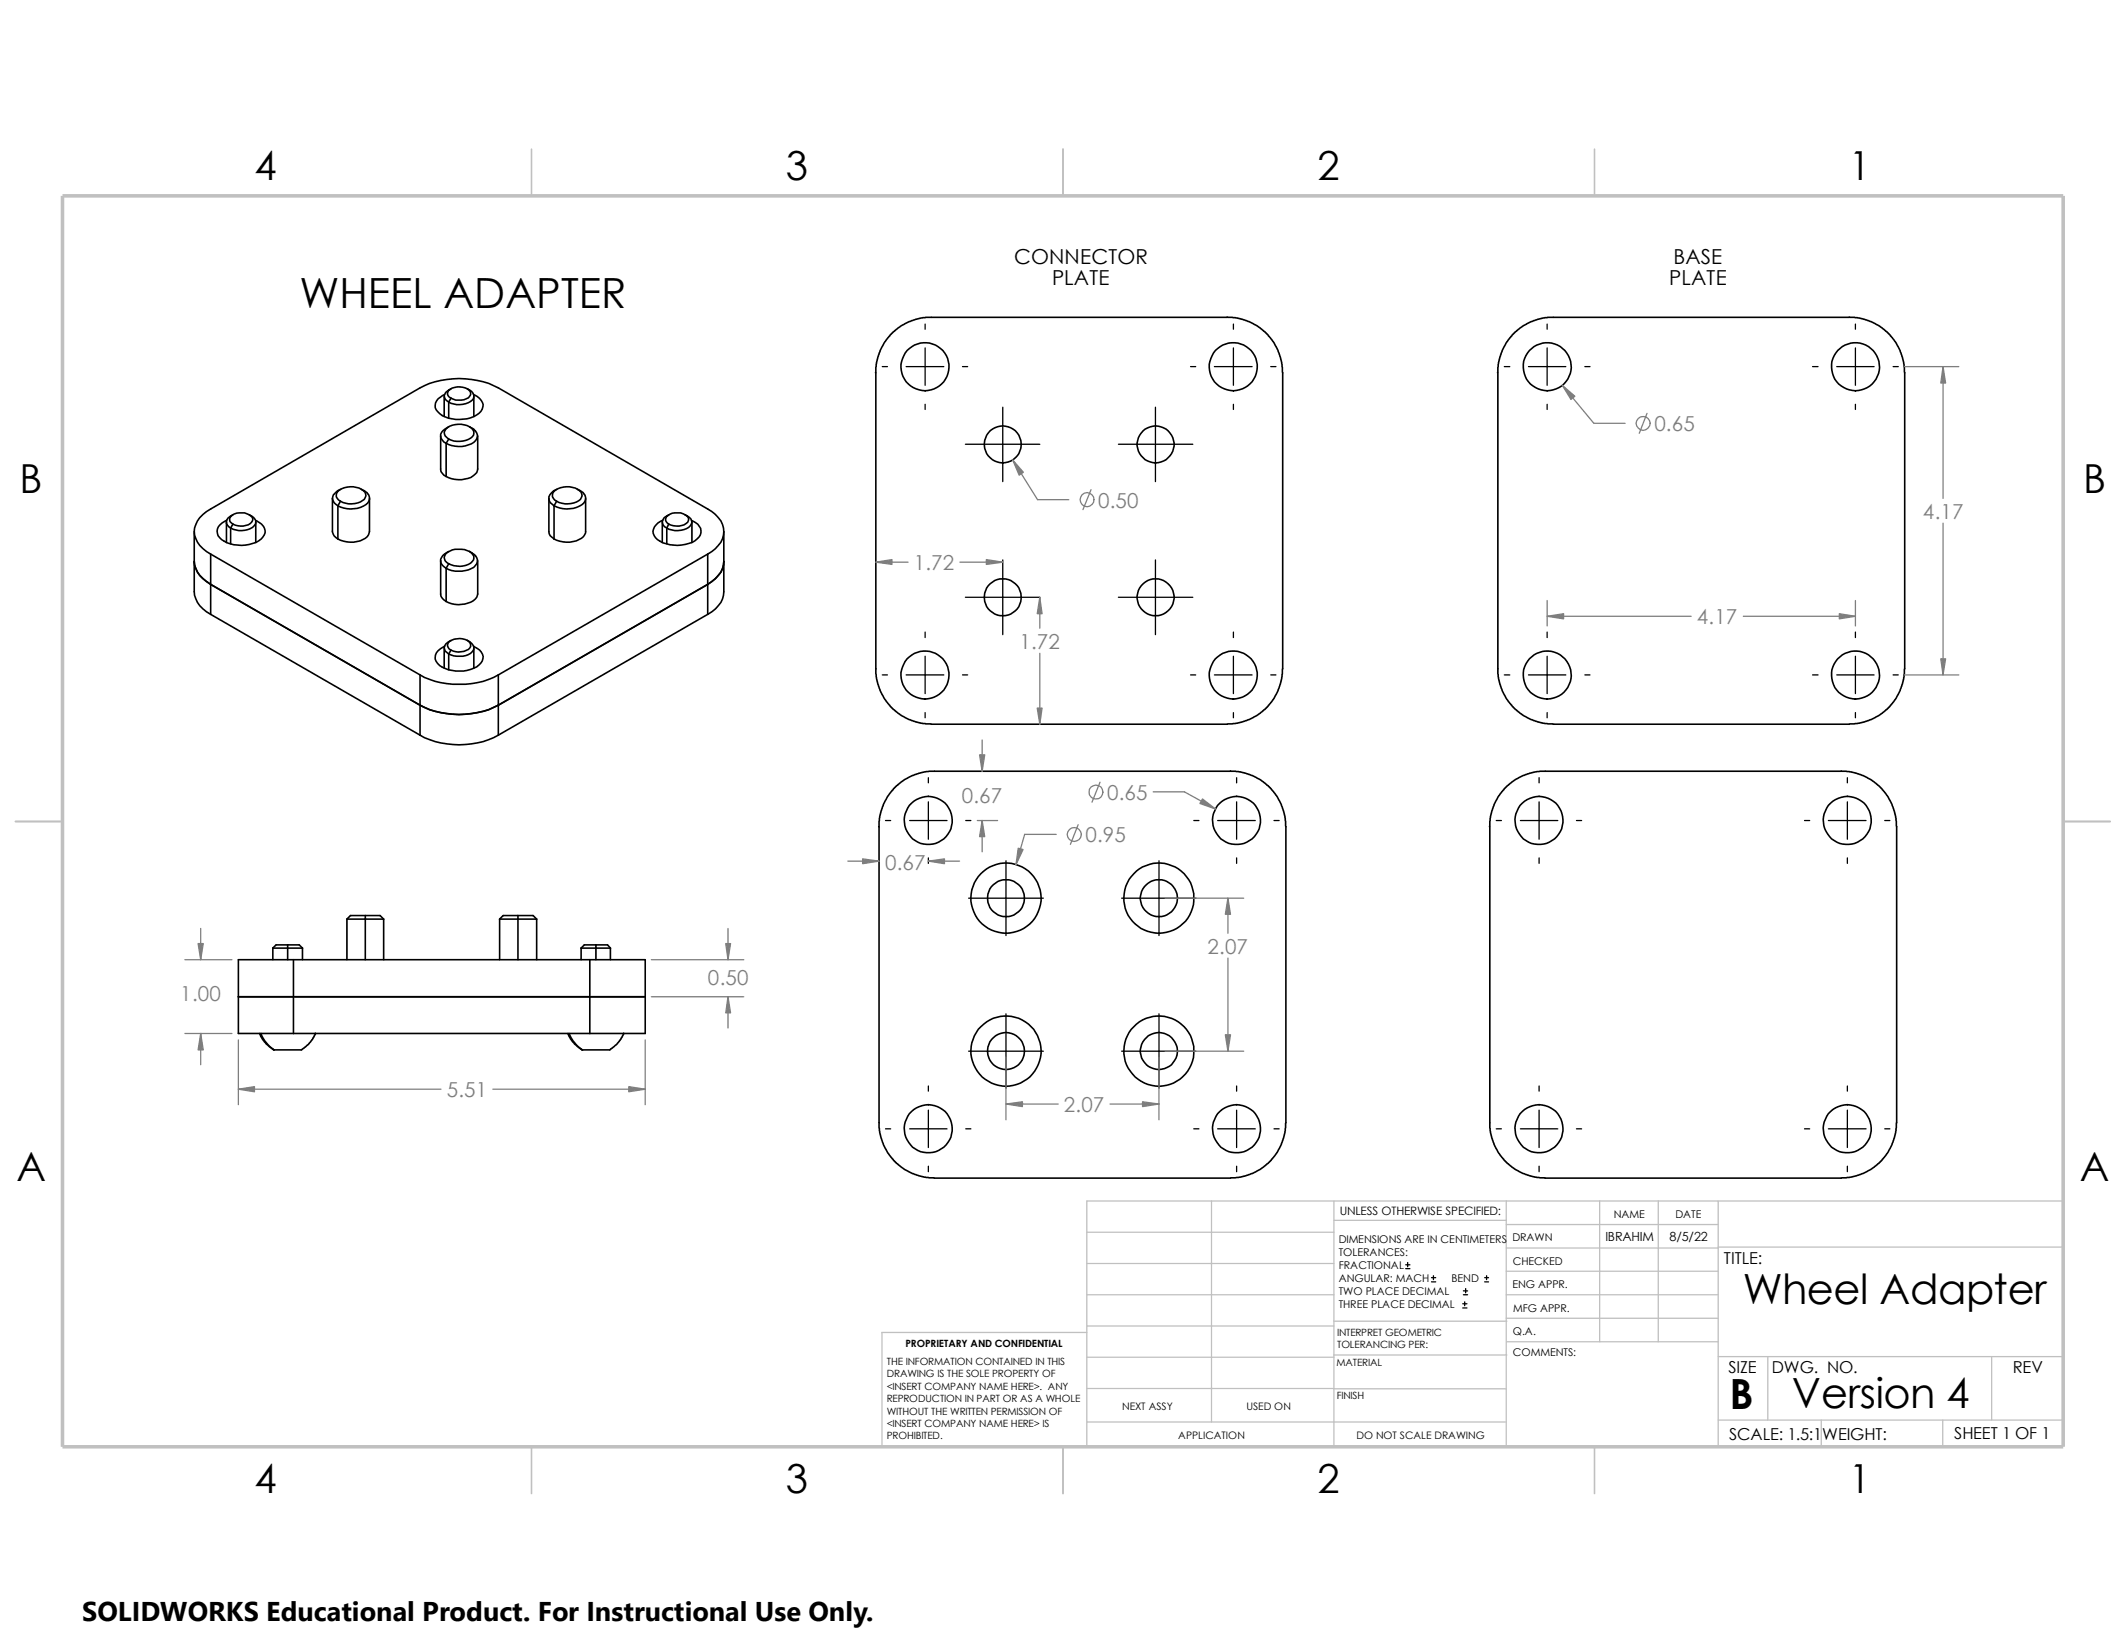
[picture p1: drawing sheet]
<svg xmlns="http://www.w3.org/2000/svg" width="279mm" height="216mm" viewBox="0 0 279 216" stroke-linecap="round" stroke-linejoin="round" font-family="sans-serif">
<g fill="none" stroke="#c0c0c0" stroke-width=".17">
<path d="M159.2 157.8v29.1M175.3 157.8v32.3M198 157.8v32.3M210.2 157.8v18.5M217.9 157.8v18.5M225.8 157.8v32.3M271.1 157.8h-128.3v32.3M142.8 178.4h32.5M142.8 174.2h32.5M142.8 170.1h32.5M142.8 166h32.5M142.8 161.9h32.5"/>
<path d="M142.8 175.1h-26.9v15M175.3 178.1h22.7M175.3 160.4h22.7M175.3 173.6h22.7M198 167h27.8M198 164h27.8M198 160.9h27.8M198 170.1h27.8M198 173.2h27.8M198 176.3h27.8M225.8 178.3h45.3M225.8 163.9h45.3"/>
<path d="M232.3 178.3v8.3M261.7 178.3v8.3M142.8 186.9h55.2M142.8 182.5h32.5M175.3 182.5h22.7M225.8 186.6h45.3M239.4 186.6v3.5M255.3 186.6v3.5"/>
</g>
<path d="M69.8 19.6v6.1M139.7 19.6v6.1M209.5 19.6v6.1M2 107.9h6.2M271.1 107.9h6.2M69.8 190.1v6.2M139.7 190.1v6.2M209.5 190.1v6.2" fill="none" stroke="#c0c0c0" stroke-width=".21"/>
<path d="M8.2 25.7h262.9v164.4h-262.9z" fill="none" stroke="#c0c0c0" stroke-width=".47"/>
<g fill="none" stroke="#000" stroke-width=".21">
<path d="M57.9 57.3v4.3a.95 .95 0 0 0 .7 1M58.4 52.1v2.6M58.6 58.3v4.3M59 56.1l-.4 .2a1.01 1.01 0 0 0-.7 1 1.01 1.01 0 0 0 .7 1M59 52.8v2.1M59 57.7l-.4 .6M59.3 51.1l-.3 .2a.81 .81 0 0 0-.6 .7 .81 .81 0 0 0 .6 .8M59.3 52.3l-.3 .5M61.4 51.1a.68 .68 0 0 1 .4 .7 .68 .68 0 0 1-.5 .6l-.7 .2a1.86 1.86 0 0 1-1.3-.3M61.4 51.1a2.21 2.21 0 0 0-2.5 .3 .62 .62 0 0 0 .4 .9M61.4 51.1a.95 .95 0 0 1 .7 1.5 2.83 2.83 0 0 1-3.1 .2M61.7 56.1a.86 .86 0 0 1 .6 .9 .86 .86 0 0 1-.7 .7l-.8 .3a2.94 2.94 0 0 1-1.8-.3"/>
<path d="M61.7 56.1l.5 .3a1.08 1.08 0 0 1 .5 1.1 1.08 1.08 0 0 1-.8 .8 3.8 3.8 0 0 1-3.3 0M61.7 56.1a2.82 2.82 0 0 0-3.1 .3 .83 .83 0 0 0 .4 1.3M62.2 51.9a1.97 1.97 0 0 1 1.3 1.3 1.71 1.71 0 0 1-1.2 1.5 4.7 4.7 0 0 1-4.5-.3 1.24 1.24 0 0 1 .1-2.2l.5-.3M62.3 52.1v2.6M62.8 57.3v4.3a1.73 1.73 0 0 1-1.7 1.3 3.6 3.6 0 0 1-2.5-.3M161.3 41.7h-40l-1.5 .4-.9 .4-.9 .6-1 .9-.8 1-.5 1.1-.5 1.5-.1 1.4M161.3 41.7l1.3 .1 1.5 .4 1.2 .7 1.3 1.1 .8 1 .6 1.1 .4 1.5 .2 1.4v38.9l-.1 1-.4 1.5-.4 .9-.6 .9-.7 .9-1.2 .9-1.1 .6-1.8 .5-1 .1h-38.9l-1.4-.2-1.5-.4-1.1-.6-1-.8-1.1-1.3-.6-1.2-.3-.8-.3-1.3v-39.6M243 41.7l1.3 .1 1.6 .4 1.2 .7 1.3 1.1 .8 1 .5 1.1 .5 1.5 .1 1.4v38.9l-.1 1-.3 1.5-.5 .9-.5 .9-.8 .9-1.2 .9-1 .6-1.8 .5-1.1 .1h-38.9l-1.3-.2-1.5-.4-1.1-.6-1.1-.8-1.1-1.3-.6-1.2-.3-.8-.3-1.3v-39.6M243 41.7h-40l-1.4 .4-.9 .4-.9 .6-1 .9-.8 1-.6 1.1-.5 1.5-.1 1.4M25.5 73.8a3.7 3.7 0 0 0 2.2 3l27.5 15.9a11.4 11.4 0 0 0 10.3 0l27.5-15.9a3.9 3.9 0 0 0 2.1-3M25.5 69.8v8a3.6 3.6 0 0 0 2.2 2.9M27.7 72.8a3.4 3.4 0 0 1-2.1-3.4 3.9 3.9 0 0 1 2.1-2.5l27.5-15.9a11.4 11.4 0 0 1 10.3 0l27.5 15.9a3.7 3.7 0 0 1 2.1 3 3.4 3.4 0 0 1-2.1 2.9"/>
<path d="M27.7 72.8l27.5 15.9M27.7 72.8v7.9M29.8 68.6v2.7M29.8 68.4l-.3 .1a1.37 1.37 0 0 0-1 1.3 1.37 1.37 0 0 0 1 1.3 4.6 4.6 0 0 0 4.8-.3 1.25 1.25 0 0 0-.2-2.1l-.5-.3M30.3 69.4v2.1M30.6 67.6l-.3 .2a.83 .83 0 0 0-.5 .8 .83 .83 0 0 0 .5 .8M30.6 68.9l-.3 .5M32.8 67.6a.93 .93 0 0 1 .6 1.5 2.72 2.72 0 0 1-3.1 .3M32.8 67.6a.61 .61 0 0 1 .4 .6 .61 .61 0 0 1-.3 .6l-.3 .2a2.53 2.53 0 0 1-2-.1M32.8 67.6a2.13 2.13 0 0 0-2.5 .3 .63 .63 0 0 0 .3 1M33.6 68.6v2.7M43.7 65.5v4.4a1.27 1.27 0 0 0 .7 .9"/>
<path d="M44.4 66.5v4.3M44.7 64.3l-.4 .3a1.02 1.02 0 0 0-.6 1 1.02 1.02 0 0 0 .7 .9M44.7 65.9l-.3 .6M47.5 64.3a2.62 2.62 0 0 0-3.3 .5 .79 .79 0 0 0 .5 1.1M47.5 64.3a.8 .8 0 0 1 .6 .7 .8 .8 0 0 1-.5 .8 2.9 2.9 0 0 1-2.9 .1M47.5 64.3l.5 .3a1.06 1.06 0 0 1 .5 1 1.06 1.06 0 0 1-.7 .9 3.7 3.7 0 0 1-3.4 0M48.6 65.5v4.4a1.25 1.25 0 0 1-.9 1 3.7 3.7 0 0 1-3.3-.1M57.9 73.7v4.4a1.01 1.01 0 0 0 .7 .9M58.6 74.7v4.3M59 72.5l-.4 .2a1.04 1.04 0 0 0-.7 1 1.04 1.04 0 0 0 .7 1M59 74.1l-.4 .6M61.7 72.5a.89 .89 0 0 1 .6 .9 .89 .89 0 0 1-.7 .8 2.96 2.96 0 0 1-2.6-.1"/>
<path d="M61.7 72.5l.5 .3a1.03 1.03 0 0 1 .5 1.1 1.03 1.03 0 0 1-.8 .8 4 4 0 0 1-3.3 0M61.7 72.5a3 3 0 0 0-3.1 .3 .83 .83 0 0 0 .4 1.3M62.8 73.7v4.4a1.52 1.52 0 0 1-1.3 1.1l-.4 .2a3.6 3.6 0 0 1-2.5-.4M72.1 65.5v4.3a1.03 1.03 0 0 0 .7 1M72.8 66.5v4.3M73.2 64.3a1.2 1.2 0 0 0-.9 1.7l.5 .5M73.2 65.9l-.4 .6M75.9 64.3l.5 .3a1.06 1.06 0 0 1 .5 1 1.06 1.06 0 0 1-.7 .9 3.7 3.7 0 0 1-3.4 0M75.9 64.3a.85 .85 0 0 1 .6 .9 .85 .85 0 0 1-.7 .8l-.4 .1a2.91 2.91 0 0 1-2.2-.2M75.9 64.3a2.62 2.62 0 0 0-3.3 .5 .79 .79 0 0 0 .6 1.1M77 65.5v4.4a1.25 1.25 0 0 1-.9 1 3.7 3.7 0 0 1-3.3-.1M87 68.6v2.7"/>
<path d="M87.1 68.4a1.78 1.78 0 0 0-1.2 1.7 2.83 2.83 0 0 0 2.6 1.5 4 4 0 0 0 3.4-1 1.26 1.26 0 0 0-.5-1.9l-.5-.3M87.6 69.4v2.1M87.9 67.6l-.3 .2a.81 .81 0 0 0-.6 .8 .81 .81 0 0 0 .6 .8M87.9 68.9l-.3 .5M90 67.6a2.13 2.13 0 0 0-2.4 .3 .63 .63 0 0 0 .3 1M90 67.6a1.28 1.28 0 0 1 .9 1.1 1.51 1.51 0 0 1-1.4 1 2.66 2.66 0 0 1-1.9-.3M90 67.6a.61 .61 0 0 1 .5 .6 .61 .61 0 0 1-.3 .6 2.25 2.25 0 0 1-2.3 .1M90.9 68.6v2.7M93 72.8l-27.5 15.9M93 72.8v7.9M95.1 69.8v8a3.4 3.4 0 0 1-2.1 2.9M27.7 80.7l27.5 15.9"/>
<path d="M55.2 88.7a11.4 11.4 0 0 0 10.3 0M55.2 96.6a11.1 11.1 0 0 0 10.3 0M55.2 88.7v7.9M58.4 85.1v2.7M59 85.9v2.1M59.3 84.2l-.3 .1a.84 .84 0 0 0-.6 .8 .84 .84 0 0 0 .6 .8M59.3 85.4l-.3 .5M61.4 84.2a.68 .68 0 0 1 .4 .7 .68 .68 0 0 1-.5 .6l-.3 .1a2.34 2.34 0 0 1-1.7-.2M61.4 84.2a2.43 2.43 0 0 0-2.5 .2 .65 .65 0 0 0 .4 1M61.4 84.2a1.09 1.09 0 0 1 .8 1.2 2.14 2.14 0 0 1-2.2 .8l-1-.3M62.2 84.9l.2 .1a1.46 1.46 0 0 1 1 1.9 3.6 3.6 0 0 1-3.5 1.3 2.9 2.9 0 0 1-2.7-1.6 1.51 1.51 0 0 1 1-1.6l.2-.1M62.3 85.1v2.7"/>
<path d="M65.5 88.7v7.9M93 80.7l-27.5 15.9M161.7 101.3l1.3 .1 1.5 .5 1.2 .6 1.3 1.1 .9 1.1 .5 1 .5 1.6 .1 1.3v38.9l-.1 1.1-.4 1.4-.4 1-.5 .8-.8 .9-1.2 1-1.1 .5-1.7 .5-1.1 .1h-38.9l-1.3-.1-1.6-.5-1-.5-1.1-.8-1.1-1.3-.6-1.2-.3-.9-.3-1.3v-39.6M161.7 101.3l-40 .1-1.4 .4-1 .4-.9 .5-1 .9-.8 1.1-.5 1-.5 1.6-.1 1.3M242 101.3l1.3 .1 1.5 .5 1.2 .6 1.3 1.1 .8 1.1 .6 1 .4 1.6 .2 1.3v38.9l-.1 1.1-.4 1.4-.4 1-.6 .8-.7 .9-1.2 1-1.1 .5-1.8 .5-1 .1h-38.9l-1.4-.1-1.5-.5-1.1-.5-1-.8-1.1-1.3-.7-1.2-.3-.9-.2-1.3v-39.6M242 101.3l-40 .1-1.5 .4-.9 .4-.9 .5-1 .9-.8 1.1-.6 1-.4 1.6-.2 1.3M31.3 131h53.5M34.1 135.8l.4 .7 .5 .7 .9 .7M34.3 135.8a4.7 4.7 0 0 0 1.7 2.2M35.9 124.6v1.5M35.9 124.6h3.9M35.9 138h.1"/>
<path d="M37.8 124.2h1.5l.5 .4M37.8 124.2v1.9M37.8 124.2h-1.5l-.4 .4M38.6 126.1v9.7M38.6 126.1h38.9M38.6 135.8h38.9M38.6 126.1h-7.3v9.7h7.3M39.8 124.6v1.5M41.4 135.8l-.1 .4-.4 .7-.5 .4-.7 .6a3.4 3.4 0 0 1-1.6 .1h-2.1M45.6 120.8h4.8M45.6 120.8v5.3M48 120.3h-1.9l-.5 .5"/>
<path d="M48 120.3v5.8M48 120.3h2l.4 .5M50.4 120.8v5.3M65.7 120.8h4.8M65.7 120.8v5.3M68.1 120.3h2l.4 .5M68.1 120.3h-2l-.4 .5M68.1 120.3v5.8M70.5 120.8v5.3M74.6 135.8l.4 .7 .5 .7 1 .7M74.8 135.8a4.7 4.7 0 0 0 1.7 2.2M76.4 124.6h3.8"/>
<path d="M76.4 124.6v1.5M76.5 138h.1M77.5 126.1v9.7M77.5 126.1h7.3v9.7h-7.3M78.3 124.2v1.9M78.3 124.2h-1.5l-.4 .4M78.3 124.2h1.5l.4 .4M80.2 124.6v1.5M82 135.8l-.2 .4-.4 .7-.5 .4-.7 .6a3.4 3.4 0 0 1-1.6 .1h-2.1"/>
<circle cx="121.6" cy="48.2" r="3.2"/>
<circle cx="131.8" cy="58.4" r="2.44"/>
<circle cx="151.9" cy="58.4" r="2.42"/>
<circle cx="162.1" cy="48.2" r="3.2"/>
<circle cx="203.3" cy="48.2" r="3.2"/>
<circle cx="243.8" cy="48.2" r="3.2"/>
<circle cx="131.8" cy="78.5" r="2.44"/>
<circle cx="151.9" cy="78.5" r="2.42"/>
<circle cx="121.6" cy="88.7" r="3.2"/>
<circle cx="162.1" cy="88.7" r="3.2"/>
<circle cx="203.3" cy="88.7" r="3.2"/>
<circle cx="243.8" cy="88.7" r="3.2"/>
<circle cx="122" cy="107.8" r="3.2"/>
<circle cx="132.2" cy="118" r="2.44"/>
<circle cx="132.2" cy="118" r="4.6"/>
<circle cx="152.3" cy="118" r="2.42"/>
<circle cx="152.3" cy="118" r="4.6"/>
<circle cx="162.5" cy="107.8" r="3.2"/>
<circle cx="202.3" cy="107.8" r="3.2"/>
<circle cx="242.8" cy="107.8" r="3.2"/>
<circle cx="132.2" cy="138.1" r="2.44"/>
<circle cx="132.2" cy="138.1" r="4.6"/>
<circle cx="152.3" cy="138.1" r="2.42"/>
<circle cx="152.3" cy="138.1" r="4.6"/>
<circle cx="122" cy="148.3" r="3.2"/>
<circle cx="162.5" cy="148.3" r="3.2"/>
<circle cx="202.3" cy="148.3" r="3.2"/>
<circle cx="242.8" cy="148.3" r="3.2"/>
</g>
<g fill="none" stroke="#000" stroke-width=".17">
<path d="M116 48.2h.6M119.1 48.2h4.9M121.6 42.6v.7M121.6 45.7v4.9M121.6 53.1v.7M126.5 48.2h.7M126.9 58.4h9.8M131.8 53.5v9.8M147 58.4h9.8M151.8 53.5v9.8M156.5 48.2h.6M159.6 48.2h4.9"/>
<path d="M162.1 42.6v.7M162.1 45.7v4.9M162.1 53.1v.7M167 48.2h.7M197.7 48.2h.7M200.9 48.2h4.9M203.3 42.6v.7M203.3 45.7v4.9M203.3 53.1v.7M208.3 48.2h.7M238.2 48.2h.7M241.4 48.2h4.9"/>
<path d="M243.8 42.6v.7M243.8 45.7v4.9M243.8 53.1v.7M248.8 48.2h.7M126.9 78.5h9.8M131.8 73.6v9.8M147 78.5h9.8M151.8 73.6v9.8M116 88.7h.6M119.1 88.7h4.9M121.6 83.1v.7M121.6 86.2v4.9"/>
<path d="M121.6 93.6v.7M126.5 88.7h.7M156.5 88.7h.6M159.6 88.7h4.9M162.1 83.1v.7M162.1 86.2v4.9M162.1 93.6v.7M167 88.7h.7M197.7 88.7h.7M200.9 88.7h4.9M203.3 83.1v.7M203.3 86.2v4.9"/>
<path d="M203.3 93.6v.7M208.3 88.7h.7M238.2 88.7h.7M241.4 88.7h4.9M243.8 83.1v.7M243.8 86.2v4.9M243.8 93.6v.7M248.8 88.7h.7M116.4 107.8h.7M119.5 107.8h5M122 102.2v.7M122 105.4v4.9"/>
<path d="M122 112.7v.8M126.9 107.8h.7M127.3 118h9.8M132.2 113.1v9.8M147.4 118h9.8M152.3 113.1v9.8M156.9 107.8h.7M160 107.8h5M162.5 102.2v.7M162.5 105.4v4.9M162.5 112.7v.8M167.4 107.8h.7"/>
<path d="M196.6 107.8h.7M199.8 107.8h4.9M202.3 102.2v.7M202.3 105.4v4.9M202.3 112.7v.8M207.2 107.8h.7M237.2 107.8h.6M240.3 107.8h4.9M242.8 102.2v.7M242.8 105.4v4.9M242.8 112.7v.8M247.7 107.8h.7"/>
<path d="M127.3 138.1h9.8M132.2 133.2v9.8M147.4 138.1h9.8M152.3 133.2v9.8M116.4 148.3h.7M119.5 148.3h5M122 142.7v.7M122 145.9v4.9M122 153.2v.8M126.9 148.3h.7M156.9 148.3h.7M160 148.3h5"/>
<path d="M162.5 142.7v.7M162.5 145.9v4.9M162.5 153.2v.8M167.4 148.3h.7M196.6 148.3h.7M199.8 148.3h4.9M202.3 142.7v.7M202.3 145.9v4.9M202.3 153.2v.8M207.2 148.3h.7M237.2 148.3h.6M240.3 148.3h4.9"/>
<path d="M242.8 142.7v.7M242.8 145.9v4.9M242.8 153.2v.8M247.7 148.3h.7M184.7 166.7h.6M184.7 166.2h.6M185 165.9v.6M188.1 168.4h.6M188.1 167.9h.6M188.4 167.6v.5M192.2 171.9h.6M192.2 171.3h.6"/>
<path d="M192.3 170.1h.6M192.3 169.6h.6M192.5 171.1v.5M192.6 169.3v.6M195.1 168.4h.5M195.1 167.9h.5M195.4 167.6v.5"/>
</g>
<g fill="none" stroke="#808080" stroke-width=".17">
<path d="M205.3 50.6l4.2 5h4.1M216.5 54.3l-1.1 2.6M250.3 48.2h7.1M255.4 48.2v17.3M115.1 73.9h4.2M126.2 73.9h5.6M133.1 60.5l3.3 5.2h4.1M136.7 78.5v4M143.4 64.3l-1.1 2.7M203.3 78.9v3.4M243.8 78.9v3.4M255.4 68.7v20"/>
<path d="M129.1 97.2v4.1M136.7 85.9v9.3M203.3 81h18.9M229.1 81h14.7M250.3 88.7h7.1M111.4 113.2h4.1M122 113.2h4.1M128.4 107.8h2.7M129.1 107.8v4.1M138.8 109.6h-4.1l-1.2 4M141.7 108.4l-1 2.6M144.6 102.8l-1.1 2.6"/>
<path d="M151.6 104.1h4.1l4 2.2M153.1 118h10.3M161.4 118v4.6M24.3 126.1h6.2M24.3 135.8h6.2M26.4 122v4.1M26.4 135.8v4.1M31.3 136.7v8.5M84.8 136.7v8.5M85.6 126.1h12.1M85.6 131h12.1M95.7 122v4.1"/>
<path d="M95.7 131v4.1M132.2 138.9v8.3M152.3 138.9v8.3M153.1 138.1h10.3M161.4 125.9v12.2M31.3 143.1h26.7M64.8 143.1h20M132.2 145.1h6.9M145.9 145.1h6.4"/>
<circle cx="216" cy="55.6" r=".91"/>
<circle cx="142.9" cy="65.7" r=".91"/>
<circle cx="141.2" cy="109.7" r=".92"/>
<circle cx="144" cy="104.1" r=".91"/>
</g>
<g fill="#808080" stroke="#808080" stroke-width=".17">
<path d="M115.1 73.9l2.1-.4v.7z"/>
<path d="M136.7 78.5l.2 2.1h-.6z"/>
<path d="M136.3 93h.6l-.2 2.2z"/>
<path d="M129.6 73.5l2.2 .4-2.2 .3z"/>
<path d="M133.1 60.5l1.4 1.6-.6 .3z"/>
<path d="M255.4 48.2l.3 2.1h-.6z"/>
<path d="M205.3 50.6l1.7 1.5-.5 .4z"/>
<path d="M255.1 86.6h.6l-.3 2.1z"/>
<path d="M203.3 81l2.2-.4v.7z"/>
<path d="M241.7 80.6l2.1 .4-2.1 .3z"/>
<path d="M113.4 112.9l2.1 .3-2.1 .3z"/>
<path d="M158 105l1.7 1.3-2-.7z"/>
<path d="M128.7 99.2h.7l-.3 2.1z"/>
<path d="M122 113.2l2.1-.3v.6z"/>
<path d="M132.2 145.1l2.2-.3v.6z"/>
<path d="M133.8 111.5l.7 .1-1 2z"/>
<path d="M129.1 107.8l.3 2.1h-.7z"/>
<path d="M150.2 144.8l2.1 .3-2.1 .3z"/>
<path d="M161 136h.7l-.3 2.1z"/>
<path d="M161.4 118l.3 2.1h-.7z"/>
<path d="M82.6 142.8l2.2 .3-2.2 .4z"/>
<path d="M31.3 143.1l2.1-.3v.7z"/>
<path d="M95.4 124h.6l-.3 2.1z"/>
<path d="M95.7 131l.3 2.1h-.6z"/>
<path d="M26 124h.7l-.3 2.1z"/>
<path d="M26.4 135.8l.3 2.2h-.7z"/>
</g>
<path d="M10.8 209.2h104.1v6.7h-104.1z" fill="#fff"/>
<g font-size="5.5">
<text x="39.4" y="40.4">WHEEL ADAPTER</text>
<text x="229" y="171.4">Wheel Adapter</text>
<text x="227.3" y="185.2">B</text>
<text x="235.5" y="185.1">Version 4</text>
</g>
<g font-size="5.3">
<text x="33.4" y="23.7">4</text>
<text x="103.3" y="23.7">3</text>
<text x="173.1" y="23.7">2</text>
<text x="243" y="23.7">1</text>
<text x="2.6" y="64.7">B</text>
<text x="273.8" y="64.7">B</text>
<text x="2.2" y="155.2">A</text>
<text x="273.3" y="155.2">A</text>
<text x="33.4" y="196.2">4</text>
<text x="103.3" y="196.2">3</text>
<text x="173.1" y="196.2">2</text>
<text x="243" y="196.2">1</text>
</g>
<text font-size="3.6" x="10.8" y="213">SOLIDWORKS Educational Product. For Instructional Use Only.</text>
<g font-size="2.7">
<text x="133.3" y="34.8">CONNECTOR</text>
<text x="219.9" y="34.8">BASE</text>
<text x="138.3" y="37.5">PLATE</text>
<text x="219.4" y="37.5">PLATE</text>
</g>
<g font-size="2.7" fill="#808080">
<text x="217.4" y="56.7">0.65</text>
<text x="144.3" y="66.7">0.50</text>
<text x="252.7" y="68.2">4.17</text>
<text x="120.1" y="74.9">1.72</text>
<text x="223" y="82">4.17</text>
<text x="134" y="85.3">1.72</text>
<text x="126.4" y="105.5">0.67</text>
<text x="145.5" y="105.1">0.65</text>
<text x="142.7" y="110.7">0.95</text>
<text x="116.3" y="114.3">0.67</text>
<text x="158.7" y="125.3">2.07</text>
<text x="23.7" y="131.5">1.00</text>
<text x="93" y="129.4">0.50</text>
<text x="58.7" y="144.2">5.51</text>
<text x="139.8" y="146.2">2.07</text>
</g>
<g font-size="2.2">
<text x="226.6" y="166.1">TITLE:</text>
<text x="227.2" y="180.4">SIZE</text>
<text x="232.8" y="180.4">DWG. NO.</text>
<text x="264.5" y="180.5">REV</text>
<text x="227.2" y="189.2">SCALE: 1.5:1</text>
<text x="239.5" y="189.2">WEIGHT:</text>
<text x="256.8" y="189.1">SHEET 1 OF 1</text>
</g>
<g font-size="1.7">
<text x="211" y="163">IBRAHIM</text>
<text x="219.4" y="163.1">8/5/22</text>
</g>
<text font-size="1.5" x="176.1" y="159.7">UNLESS OTHERWISE SPECIFIED:</text>
<g font-size="1.4">
<text x="212.1" y="160">NAME</text>
<text x="220.2" y="160.1">DATE</text>
<text x="175.9" y="163.4">DIMENSIONS ARE IN CENTIMETERS</text>
<text x="175.9" y="165.1">TOLERANCES:</text>
<text x="175.9" y="166.8">FRACTIONAL</text>
<text x="198.8" y="163.1">DRAWN</text>
<text x="198.8" y="166.3">CHECKED</text>
<text x="175.9" y="170.2">TWO PLACE DECIMAL</text>
<text x="175.9" y="171.9">THREE PLACE DECIMAL</text>
<text x="175.9" y="168.5">ANGULAR: MACH</text>
<text x="190.7" y="168.5">BEND</text>
<text x="198.8" y="169.3">ENG APPR.</text>
<text x="198.8" y="172.4">MFG APPR.</text>
<text x="198.8" y="178.1">COMMENTS:</text>
<text x="198.8" y="175.4">Q.A.</text>
<text x="147.5" y="185.3">NEXT ASSY</text>
<text x="163.8" y="185.3">USED ON</text>
<text x="154.9" y="189.1">APPLICATION</text>
<text x="178.3" y="189.1">DO NOT SCALE DRAWING</text>
</g>
<g font-size="1.3">
<text x="116.5" y="179.3">THE INFORMATION CONTAINED IN THIS</text>
<text x="119" y="177">PROPRIETARY AND CONFIDENTIAL</text>
<text x="175.6" y="179.5">MATERIAL</text>
<text x="175.7" y="175.5">INTERPRET GEOMETRIC</text>
<text x="175.7" y="177.1">TOLERANCING PER:</text>
<text x="116.5" y="181">DRAWING IS THE SOLE PROPERTY OF</text>
<text x="116.5" y="182.6">&lt;INSERT COMPANY NAME HERE&gt;. ANY</text>
<text x="116.5" y="184.2">REPRODUCTION IN PART OR AS A WHOLE</text>
<text x="116.5" y="185.9">WITHOUT THE WRITTEN PERMISSION OF</text>
<text x="175.7" y="183.9">FINISH</text>
<text x="116.5" y="189.1">PROHIBITED.</text>
<text x="116.5" y="187.5">&lt;INSERT COMPANY NAME HERE&gt; IS</text>
</g>
</svg>
